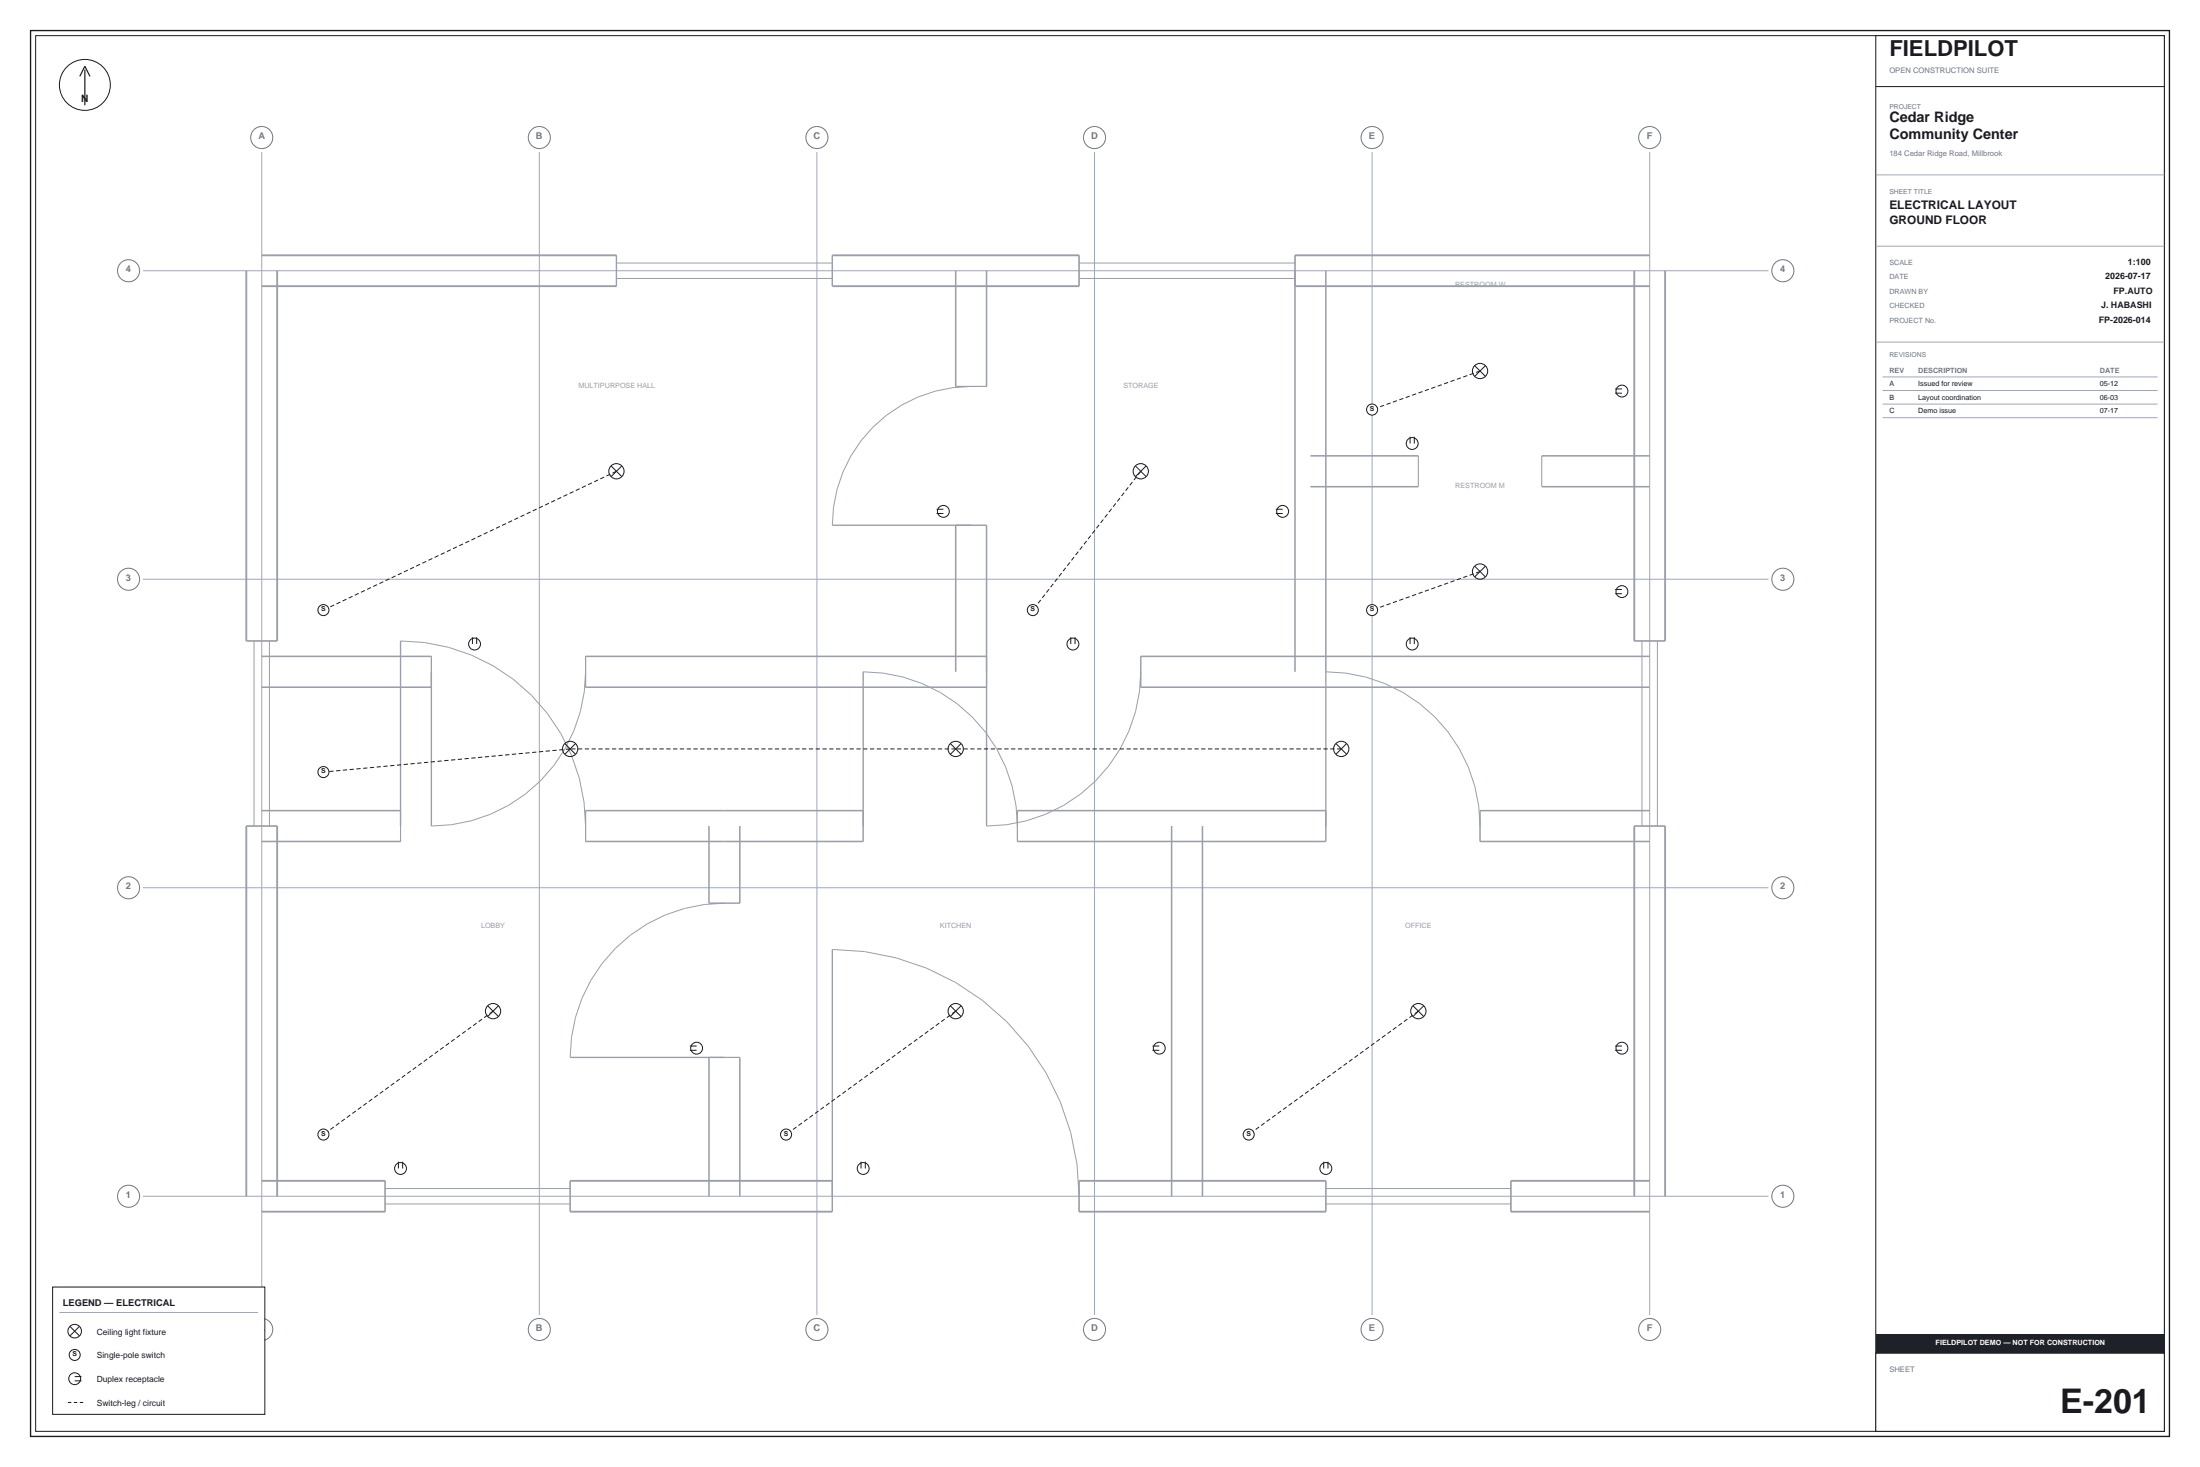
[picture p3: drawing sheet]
<svg xmlns="http://www.w3.org/2000/svg" width="914mm" height="610mm" viewBox="0 0 914 610" stroke-linecap="round" stroke-linejoin="round" font-family="sans-serif">
<path d="M12.7 12.7h889v584.2h-889z" fill="none" stroke="#1a1a1f" stroke-width=".56"/>
<path d="M14.8 14.8h884.8v580h-884.8z" fill="none" stroke="#1a1a1f" stroke-width=".42"/>
<path d="M779.6 14.8h120v580h-120z" fill="#fff" stroke="#1a1a1f" stroke-width=".42"/>
<path d="M779.6 36h120" fill="none" stroke="#1a1a1f" stroke-width=".42"/>
<path d="M779.6 72.7h120M779.6 102.3h120M779.6 142.2h120M782.5 156.6h114.3M782.5 162.3h114.3M782.5 167.9h114.3M782.5 173.6h114.3" fill="none" stroke="#9ea8b8" stroke-width=".42"/>
<path d="M779.6 562.3h120v32.5h-120z" fill="#fff" stroke="#1a1a1f" stroke-width=".42"/>
<path d="M779.6 554.6h120v7.7h-120z" fill="#1f2129"/>
<path d="M108.8 63.2v483.2" fill="none" stroke="#9ea8b8" stroke-width=".42"/>
<g fill="#fff" stroke="#6b7585" stroke-width=".42">
<circle cx="108.8" cy="57.2" r="4.6"/>
<circle cx="108.8" cy="552.4" r="4.6"/>
</g>
<path d="M224.2 63.2v483.2" fill="none" stroke="#9ea8b8" stroke-width=".42"/>
<g fill="#fff" stroke="#6b7585" stroke-width=".42">
<circle cx="224.2" cy="57.2" r="4.6"/>
<circle cx="224.2" cy="552.4" r="4.6"/>
</g>
<path d="M339.5 63.2v483.2" fill="none" stroke="#9ea8b8" stroke-width=".42"/>
<g fill="#fff" stroke="#6b7585" stroke-width=".42">
<circle cx="339.5" cy="57.2" r="4.6"/>
<circle cx="339.5" cy="552.4" r="4.6"/>
</g>
<path d="M454.9 63.2v483.2" fill="none" stroke="#9ea8b8" stroke-width=".42"/>
<g fill="#fff" stroke="#6b7585" stroke-width=".42">
<circle cx="454.9" cy="57.2" r="4.6"/>
<circle cx="454.9" cy="552.4" r="4.6"/>
</g>
<path d="M570.3 63.2v483.2" fill="none" stroke="#9ea8b8" stroke-width=".42"/>
<g fill="#fff" stroke="#6b7585" stroke-width=".42">
<circle cx="570.3" cy="57.2" r="4.6"/>
<circle cx="570.3" cy="552.4" r="4.6"/>
</g>
<path d="M685.7 63.2v483.2" fill="none" stroke="#9ea8b8" stroke-width=".42"/>
<g fill="#fff" stroke="#6b7585" stroke-width=".42">
<circle cx="685.7" cy="57.2" r="4.6"/>
<circle cx="685.7" cy="552.4" r="4.6"/>
</g>
<path d="M59.4 497.1h675.6" fill="none" stroke="#9ea8b8" stroke-width=".42"/>
<g fill="#fff" stroke="#6b7585" stroke-width=".42">
<circle cx="53.4" cy="497.1" r="4.6"/>
<circle cx="741" cy="497.1" r="4.6"/>
</g>
<path d="M59.4 368.9h675.6" fill="none" stroke="#9ea8b8" stroke-width=".42"/>
<g fill="#fff" stroke="#6b7585" stroke-width=".42">
<circle cx="53.4" cy="368.9" r="4.6"/>
<circle cx="741" cy="368.9" r="4.6"/>
</g>
<path d="M59.4 240.7h675.6" fill="none" stroke="#9ea8b8" stroke-width=".42"/>
<g fill="#fff" stroke="#6b7585" stroke-width=".42">
<circle cx="53.4" cy="240.7" r="4.6"/>
<circle cx="741" cy="240.7" r="4.6"/>
</g>
<path d="M59.4 112.5h675.6" fill="none" stroke="#9ea8b8" stroke-width=".42"/>
<g fill="#fff" stroke="#6b7585" stroke-width=".42">
<circle cx="53.4" cy="112.5" r="4.6"/>
<circle cx="741" cy="112.5" r="4.6"/>
</g>
<g fill="none" stroke="#1a1a1f" stroke-width=".42">
<path d="M612.9 151.9l4.5 4.5M617.4 151.9l-4.5 4.5M254 193.6l4.4 4.5M258.4 193.6l-4.4 4.5M471.9 193.6l4.5 4.5M476.4 193.6l-4.5 4.5M612.9 235.3l4.5 4.4M617.4 235.3l-4.5 4.4M234.8 309l4.4 4.4M239.2 309l-4.4 4.4M395 309l4.5 4.4M399.5 309l-4.5 4.4"/>
<path d="M555.3 309l4.4 4.4M559.7 309l-4.4 4.4M202.7 418l4.5 4.4M207.2 418l-4.5 4.4M395 418l4.5 4.4M399.5 418l-4.5 4.4M587.3 418l4.4 4.4M591.7 418l-4.4 4.4"/>
<circle cx="35.3" cy="35.3" r="10.6"/>
<circle cx="615.2" cy="154.2" r="3.2"/>
<circle cx="256.2" cy="195.8" r="3.2"/>
<circle cx="474.1" cy="195.8" r="3.2"/>
<circle cx="615.2" cy="237.5" r="3.2"/>
<circle cx="237" cy="311.2" r="3.2"/>
<circle cx="397.2" cy="311.2" r="3.2"/>
<circle cx="557.5" cy="311.2" r="3.2"/>
<circle cx="204.9" cy="420.2" r="3.2"/>
<circle cx="397.2" cy="420.2" r="3.2"/>
<circle cx="589.5" cy="420.2" r="3.2"/>
</g>
<path d="M33.2 31.8l2.1-4.3 2.1 4.3M35.3 28.9v14.8" fill="none" stroke="#1a1a1f" stroke-width=".49"/>
<g fill="none" stroke="#999ea8" stroke-width=".78" stroke-linecap="butt">
<path d="M102.4 112.5v153.8M108.8 118.9h147.4M108.8 106.1h147.4M115.2 112.5v153.8M345.9 118.9h102.6M345.9 106.1h102.6M538.2 118.9h147.5M538.2 106.1h147.5M679.3 112.5v153.8M692.1 112.5v153.8M102.4 343.3v153.8M115.2 343.3v153.8"/>
<path d="M679.3 343.3v153.8M692.1 343.3v153.8M108.8 490.7h51.3M237 490.7h108.9M448.5 490.7h102.6M628 490.7h57.7M108.8 503.5h51.3M237 503.5h108.9M448.5 503.5h102.6M628 503.5h57.7"/>
</g>
<g fill="none" stroke="#999ea8" stroke-width=".54">
<path d="M256.2 106.1v12.8M345.9 106.1v12.8M448.5 106.1v12.8M538.2 106.1v12.8M102.4 266.3h12.8M679.3 266.3h12.8M102.4 343.3h12.8M679.3 343.3h12.8M160.1 490.7v12.8M237 490.7v12.8M345.9 490.7v12.8M448.5 490.7v12.8"/>
<path d="M551.1 490.7v12.8M628 490.7v12.8"/>
</g>
<g fill="none" stroke="#999ea8" stroke-width=".42">
<path d="M256.2 115.7h89.7M256.2 109.3h89.7M256.2 106.1v12.8M345.9 106.1v12.8M448.5 106.1v12.8M448.5 115.7h89.7M448.5 109.3h89.7M538.2 106.1v12.8M397.2 160.6h12.8M403.6 160.6a57.7 57.7 0 0 0-57.7 57.7M397.2 218.3h12.8M102.4 266.3h12.8"/>
<path d="M105.6 266.3v77M112 266.3v77M166.5 266.3a76.9 76.9 0 0 1 76.9 77M179.3 272.8v12.8M243.4 279.2a64.1 64.1 0 0 1-64.1 64.1M243.4 272.8v12.8M358.8 279.2a64.1 64.1 0 0 1 64.1 64.1M410 272.8v12.8M474.1 279.2a64.1 64.1 0 0 1-64.1 64.1M474.1 272.8v12.8M551.1 279.2a64.1 64.1 0 0 1 64.1 64.1M679.3 266.3h12.8"/>
<path d="M682.5 266.3v77M688.9 266.3v77M166.5 336.8v12.9M243.4 336.8v12.9M358.8 336.8v12.9M422.9 336.8v12.9M551.1 336.8v12.9M615.2 336.8v12.9M102.4 343.3h12.8M679.3 343.3h12.8M294.7 375.3h12.8M301.1 375.3a64.1 64.1 0 0 0-64.1 64.1"/>
<path d="M345.9 394.5a102.6 102.6 0 0 1 102.6 102.6M294.7 439.4h12.8M160.1 493.9h76.9M160.1 490.7v12.8M237 490.7v12.8M345.9 490.7v12.8M448.5 490.7v12.8M551.1 493.9h76.9M551.1 490.7v12.8M628 490.7v12.8M160.1 500.3h76.9M551.1 500.3h76.9"/>
</g>
<path d="M345.9 218.3h57.7M166.5 266.3v77M179.3 279.2v64.1M358.8 279.2v64.1M410 279.2v64.1M551.1 279.2v64.1M345.9 394.5v102.6M237 439.4h64.1" fill="none" stroke="#999ea8" stroke-width=".56"/>
<g fill="none" stroke="#999ea8" stroke-width=".63" stroke-linecap="butt">
<path d="M397.2 112.5v48.1M410 112.5v48.1M538.2 112.5v166.7M551.1 112.5v166.7M544.7 189.4h44.8M640.8 189.4h44.9M397.2 218.3v60.9M410 218.3v60.9M544.7 202.2h44.8M640.8 202.2h44.9M108.8 272.8h70.5M243.4 272.8h166.6"/>
<path d="M474.1 272.8h211.6M108.8 285.6h70.5M243.4 285.6h166.6M474.1 285.6h211.6M108.8 336.8h57.7M243.4 336.8h115.4M422.9 336.8h128.2M615.2 336.8h70.5M108.8 349.7h57.7M243.4 349.7h115.4M294.7 343.3v32M307.5 343.3v32"/>
<path d="M422.9 349.7h128.2M487 343.3v153.8M499.8 343.3v153.8M615.2 349.7h70.5M294.7 439.4v57.7M307.5 439.4v57.7"/>
</g>
<g fill="none" stroke="#999ea8" stroke-width=".44">
<path d="M397.2 160.6h12.8M589.5 189.4v12.8M640.8 189.4v12.8M397.2 218.3h12.8M179.3 272.8v12.8M243.4 272.8v12.8M410 272.8v12.8M474.1 272.8v12.8M166.5 336.8v12.9M243.4 336.8v12.9M358.8 336.8v12.9M422.9 336.8v12.9"/>
<path d="M551.1 336.8v12.9M615.2 336.8v12.9M294.7 375.3h12.8M294.7 439.4h12.8"/>
</g>
<path d="M615.2 154.2l-44.9 16M256.2 195.8l-121.8 57.7M474.1 195.8l-44.8 57.7M615.2 237.5l-44.9 16M237 311.2l-102.6 9.6M397.2 311.2h-160.2M557.5 311.2h-160.3M204.9 420.2l-70.5 51.3M397.2 420.2l-70.5 51.3M589.5 420.2l-70.5 51.3" fill="none" stroke="#1a1a1f" stroke-width=".42" stroke-dasharray="1.8 1.1" stroke-linecap="butt"/>
<g fill="#fff" stroke="#1a1a1f" stroke-width=".42">
<circle cx="134.4" cy="471.5" r="2.29"/>
<circle cx="326.7" cy="471.5" r="2.29"/>
<circle cx="519" cy="471.5" r="2.29"/>
<circle cx="134.4" cy="253.5" r="2.29"/>
<circle cx="429.3" cy="253.5" r="2.29"/>
<circle cx="570.3" cy="170.2" r="2.29"/>
<circle cx="570.3" cy="253.5" r="2.29"/>
<circle cx="134.4" cy="320.8" r="2.29"/>
<circle cx="166.5" cy="485.6" r="2.47"/>
</g>
<path d="M165.6 482.7v2.9M167.4 482.7v2.9" fill="none" stroke="#1a1a1f" stroke-width=".42"/>
<circle cx="289.5" cy="435.6" r="2.47" fill="#fff" stroke="#1a1a1f" stroke-width=".42"/>
<path d="M286.7 434.7h2.8M286.7 436.4h2.8" fill="none" stroke="#1a1a1f" stroke-width=".42"/>
<circle cx="358.8" cy="485.6" r="2.47" fill="#fff" stroke="#1a1a1f" stroke-width=".42"/>
<path d="M357.9 482.7v2.9M359.7 482.7v2.9" fill="none" stroke="#1a1a1f" stroke-width=".42"/>
<circle cx="481.8" cy="435.6" r="2.47" fill="#fff" stroke="#1a1a1f" stroke-width=".42"/>
<path d="M479 434.7h2.8M479 436.4h2.8" fill="none" stroke="#1a1a1f" stroke-width=".42"/>
<circle cx="551.1" cy="485.6" r="2.47" fill="#fff" stroke="#1a1a1f" stroke-width=".42"/>
<path d="M550.2 482.7v2.9M551.9 482.7v2.9" fill="none" stroke="#1a1a1f" stroke-width=".42"/>
<circle cx="674.1" cy="435.6" r="2.47" fill="#fff" stroke="#1a1a1f" stroke-width=".42"/>
<path d="M671.3 434.7h2.8M671.3 436.4h2.8" fill="none" stroke="#1a1a1f" stroke-width=".42"/>
<circle cx="197.2" cy="267.6" r="2.47" fill="#fff" stroke="#1a1a1f" stroke-width=".42"/>
<path d="M196.4 264.8v2.8M198.1 264.8v2.8" fill="none" stroke="#1a1a1f" stroke-width=".42"/>
<circle cx="392.1" cy="212.5" r="2.47" fill="#fff" stroke="#1a1a1f" stroke-width=".42"/>
<path d="M389.3 211.6h2.8M389.3 213.4h2.8" fill="none" stroke="#1a1a1f" stroke-width=".42"/>
<circle cx="445.9" cy="267.6" r="2.47" fill="#fff" stroke="#1a1a1f" stroke-width=".42"/>
<path d="M445.1 264.8v2.8M446.8 264.8v2.8" fill="none" stroke="#1a1a1f" stroke-width=".42"/>
<circle cx="533.1" cy="212.5" r="2.47" fill="#fff" stroke="#1a1a1f" stroke-width=".42"/>
<path d="M530.3 211.6h2.8M530.3 213.4h2.8" fill="none" stroke="#1a1a1f" stroke-width=".42"/>
<circle cx="587" cy="184.3" r="2.47" fill="#fff" stroke="#1a1a1f" stroke-width=".42"/>
<path d="M586.1 181.5v2.8M587.8 181.5v2.8" fill="none" stroke="#1a1a1f" stroke-width=".42"/>
<circle cx="674.1" cy="162.5" r="2.47" fill="#fff" stroke="#1a1a1f" stroke-width=".42"/>
<path d="M671.3 161.6h2.8M671.3 163.4h2.8" fill="none" stroke="#1a1a1f" stroke-width=".42"/>
<circle cx="587" cy="267.6" r="2.47" fill="#fff" stroke="#1a1a1f" stroke-width=".42"/>
<path d="M586.1 264.8v2.8M587.8 264.8v2.8" fill="none" stroke="#1a1a1f" stroke-width=".42"/>
<circle cx="674.1" cy="245.8" r="2.47" fill="#fff" stroke="#1a1a1f" stroke-width=".42"/>
<path d="M671.3 244.9h2.8M671.3 246.7h2.8" fill="none" stroke="#1a1a1f" stroke-width=".42"/>
<path d="M21.9 534.8h88.2v52.9h-88.2z" fill="#fff" stroke="#1a1a1f" stroke-width=".42"/>
<path d="M24.7 545.4h82.5" fill="none" stroke="#9ea8b8" stroke-width=".42"/>
<g fill="none" stroke="#1a1a1f" stroke-width=".42">
<path d="M29.1 551.2l3.9 3.9M33 551.2l-3.9 3.9"/>
<circle cx="31" cy="553.2" r="2.82"/>
</g>
<g fill="#fff" stroke="#1a1a1f" stroke-width=".42">
<circle cx="31" cy="563" r="2.29"/>
<circle cx="31" cy="572.9" r="2.47"/>
</g>
<path d="M31 573.8h2.9M31 572h2.9" fill="none" stroke="#1a1a1f" stroke-width=".42"/>
<path d="M28.2 582.8h7.1" fill="none" stroke="#1a1a1f" stroke-width=".42" stroke-dasharray="1.4 1.1" stroke-linecap="butt"/>
<text font-size="14.1" fill="#1a1a1f" x="856.3" y="587">E-201</text>
<text font-size="9.2" fill="#1a1a1f" x="785.3" y="23.3">FIELDPILOT</text>
<g font-size="6" fill="#1a1a1f">
<text x="785.3" y="50.8">Cedar Ridge</text>
<text x="785.3" y="57.9">Community Center</text>
</g>
<g font-size="4.9" fill="#1a1a1f">
<text x="785.3" y="86.8">ELECTRICAL LAYOUT</text>
<text x="785.3" y="93.1">GROUND FLOOR</text>
</g>
<text font-size="4.2" fill="#1a1a1f" x="33.7" y="42.4">N</text>
<g font-size="3.9" fill="#6b7585">
<text x="107.4" y="57.9">A</text>
<text x="222.8" y="57.9">B</text>
<text x="338.1" y="57.9">C</text>
<text x="453.5" y="57.9">D</text>
<text x="569" y="57.9">E</text>
<text x="684.5" y="57.9">F</text>
<text x="52.4" y="113.2">4</text>
<text x="739.9" y="113.2">4</text>
<text x="52.4" y="241.4">3</text>
<text x="739.9" y="241.4">3</text>
<text x="52.4" y="369.6">2</text>
<text x="739.9" y="369.6">2</text>
<text x="52.4" y="497.8">1</text>
<text x="739.9" y="497.8">1</text>
<text x="107.4" y="553.1">A</text>
<text x="222.8" y="553.1">B</text>
<text x="338.1" y="553.1">C</text>
<text x="453.5" y="553.1">D</text>
<text x="569" y="553.1">E</text>
<text x="684.5" y="553.1">F</text>
</g>
<text font-size="3.9" fill="#1a1a1f" x="26.1" y="542.6">LEGEND — ELECTRICAL</text>
<g font-size="3.7" fill="#1a1a1f">
<text x="884.5" y="110.1">1:100</text>
<text x="875" y="116.1">2026-07-17</text>
<text x="878.5" y="122.1">FP.AUTO</text>
<text x="873.3" y="128.1">J. HABASHI</text>
<text x="872.3" y="134.1">FP-2026-014</text>
</g>
<g font-size="3.5" fill="#1a1a1f">
<text x="40.2" y="554.6">Ceiling light fixture</text>
<text x="40.2" y="564.4">Single-pole switch</text>
<text x="40.2" y="574.3">Duplex receptacle</text>
<text x="40.2" y="584.2">Switch-leg / circuit</text>
</g>
<g font-size="3.2" fill="#6b7585">
<text x="785.3" y="30.3">OPEN CONSTRUCTION SUITE</text>
<text x="785.3" y="64.9">184 Cedar Ridge Road, Millbrook</text>
<text x="785.3" y="570.1">SHEET</text>
</g>
<g font-size="3" fill="#6b7585">
<text x="785.3" y="110.1">SCALE</text>
<text x="785.3" y="116.1">DATE</text>
<text x="785.3" y="122.1">DRAWN BY</text>
<text x="785.3" y="128.1">CHECKED</text>
<text x="785.3" y="134.1">PROJECT No.</text>
<text x="785.3" y="154.9">REV</text>
<text x="797.3" y="154.9">DESCRIPTION</text>
<text x="872.8" y="154.9">DATE</text>
</g>
<g font-size="3" fill="#999ea8">
<text x="604.8" y="119.5">RESTROOM W</text>
<text x="240.4" y="161.1">MULTIPURPOSE HALL</text>
<text x="466.9" y="161.1">STORAGE</text>
<text x="604.9" y="202.8">RESTROOM M</text>
<text x="199.9" y="385.5">LOBBY</text>
<text x="390.6" y="385.5">KITCHEN</text>
<text x="584" y="385.5">OFFICE</text>
</g>
<g font-size="3" fill="#1a1a1f">
<text x="785.3" y="160.5">A</text>
<text x="797.3" y="160.5">Issued for review</text>
<text x="872.8" y="160.5">05-12</text>
<text x="785.3" y="166.2">B</text>
<text x="797.3" y="166.2">Layout coordination</text>
<text x="872.8" y="166.2">06-03</text>
<text x="785.3" y="171.8">C</text>
<text x="797.3" y="171.8">Demo issue</text>
<text x="872.8" y="171.8">07-17</text>
</g>
<text font-size="3" fill="#fff" x="804.5" y="559">FIELDPILOT DEMO — NOT FOR CONSTRUCTION</text>
<g font-size="2.8" fill="#6b7585">
<text x="785.3" y="45.2">PROJECT</text>
<text x="785.3" y="80.4">SHEET TITLE</text>
<text x="785.3" y="148.5">REVISIONS</text>
</g>
<g font-size="2.8" fill="#1a1a1f">
<text x="569.4" y="170.7">S</text>
<text x="133.5" y="254">S</text>
<text x="428.3" y="254">S</text>
<text x="569.4" y="254">S</text>
<text x="133.5" y="321.3">S</text>
<text x="133.5" y="472">S</text>
<text x="325.8" y="472">S</text>
<text x="518.1" y="472">S</text>
<text x="30.1" y="563.5">S</text>
</g>
</svg>
